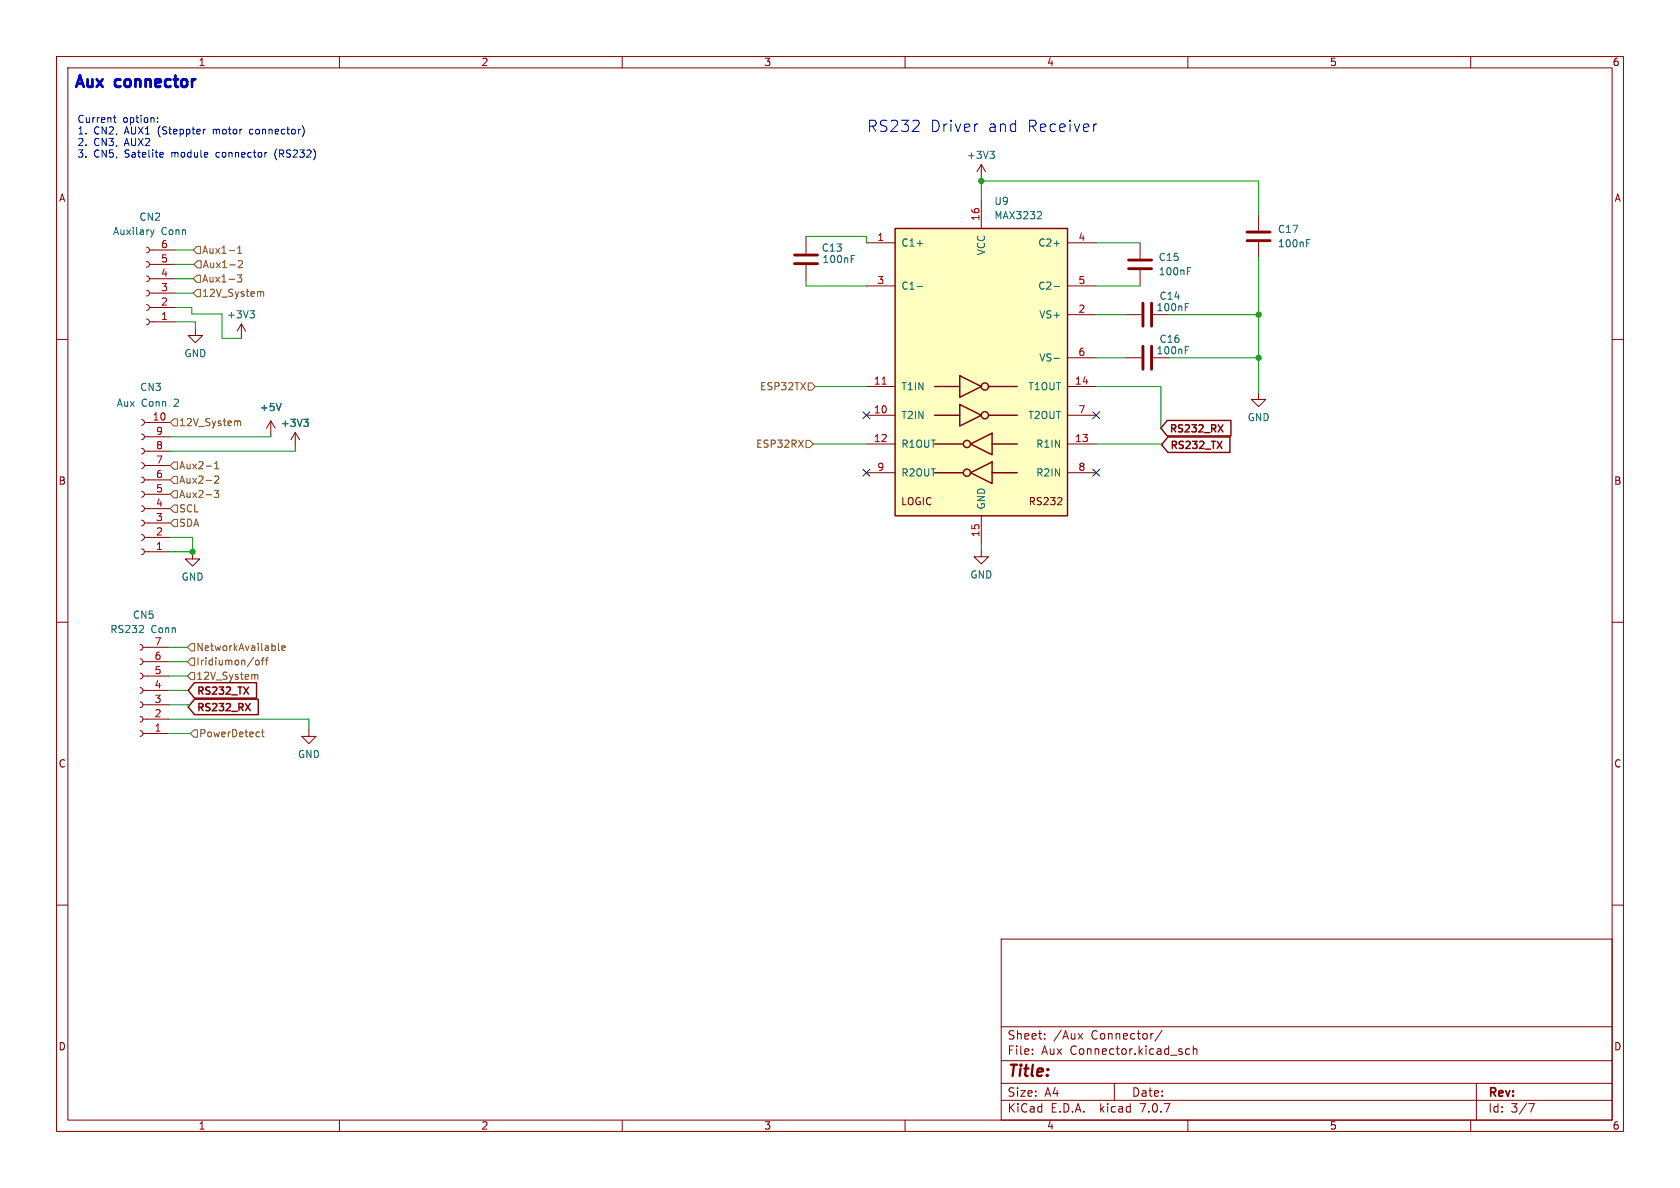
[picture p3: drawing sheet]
<svg xmlns="http://www.w3.org/2000/svg" width="297mm" height="210mm" viewBox="0 0 297 210" stroke-linecap="round" stroke-linejoin="round" font-family="sans-serif">
<g fill="none" stroke="#840000" stroke-width=".18">
<path d="M10 10h277v190h-277zM12 12h273v186h-273zM60 10v2M110 10v2M160 10v2M210 10v2M260 10v2M173.5 29.1v2.5M173.5 35.3v5.1M173.5 29.1l-.8 1.3M173.5 29.1l.7 1.3M222.5 38v2.8"/>
<path d="M10 60h2M25.9 43.7l.4 .1 .1 .4-.1 .4-.4 .1M25.9 46.2l.4 .2 .1 .3-.1 .4-.4 .1M25.9 48.8l.4 .1 .1 .4-.1 .3-.4 .2M25.9 51.3l.4 .2 .1 .3-.1 .4-.4 .1M25.9 53.8l.4 .2 .1 .4-.1 .3-.4 .2M25.9 56.4l.4 .1 .1 .4-.1 .4-.4 .1M26.4 44.2h4.6M26.4 46.7h4.6M26.4 49.3h4.6M26.4 51.8h4.6M26.4 54.4h4.6"/>
<path d="M26.4 56.9h4.6M34.5 58v1.3h1.3l-1.3 1.3-1.2-1.3h1.2M42.7 57.3l-.8 1.2M42.7 57.3v2.5M42.7 57.3l.7 1.2M142.5 42v2.8M142.5 46.9v2.8M153.2 42.9h5M153.2 50.5h5M188.7 42.9h5.1M188.7 55.6h5.1M188.7 50.5h5.1"/>
<path d="M199 55.6h2.8M201.5 42.9v2.8M201.5 47.8v2.7M203.8 55.6h2.8M222.5 42.8v2.8M285 60h2M25 74.2l.4 .1 .1 .4-.1 .3-.4 .2M25 76.7l.4 .2 .1 .3-.1 .4-.4 .1M25 79.2l.4 .2 .1 .4-.1 .3-.4 .2M25.5 74.7h4.6M25.5 77.2h4.6M25.5 79.8h4.6"/>
<path d="M47.9 74.4l-.8 1.3M47.9 74.4v2.6M47.9 74.4l.7 1.3M52.2 76.5l-.8 1.2M52.2 76.5v2.5M52.2 76.5l.8 1.2M153.2 73.4h5M153.2 68.3h5M153.2 78.5h5M188.7 73.4h5.1M188.7 68.3h5.1M188.7 78.5h5.1"/>
<path d="M188.7 63.2h5.1M199 63.2h2.8M203.8 63.2h2.8M222.5 69.3v1.3h1.3l-1.3 1.3-1.3-1.3h1.3M25 81.8l.4 .1 .1 .4-.1 .4-.4 .1M25 84.3l.4 .2 .1 .3-.1 .4-.4 .1M25 86.9l.4 .1 .1 .4-.1 .3-.4 .2M25 89.4l.4 .2 .1 .3-.1 .4-.4 .1M25 91.9l.4 .2 .1 .4-.1 .3-.4 .2M25 94.5l.4 .1 .1 .4-.1 .4-.4 .1M25 97l.4 .2 .1 .3-.1 .4-.4 .1M25.5 82.3h4.6"/>
<path d="M25.5 84.8h4.6M25.5 87.4h4.6M25.5 89.9h4.6M25.5 92.5h4.6M25.5 95h4.6M25.5 97.5h4.6M34 97.5v1.3h1.3l-1.3 1.3-1.2-1.3h1.2M153.2 83.6h5M173.5 97.2v1.2h1.3l-1.3 1.3-1.3-1.3h1.3M173.5 91.2v5.1M186.9 89.2h.8M187.7 88.1v.4"/>
<path d="M188.7 83.6h5.1M10 110h2M24.8 113.9l.3 .2 .2 .3-.2 .4-.3 .1M24.8 116.5l.3 .1 .2 .4-.2 .3-.3 .2M24.8 119l.3 .2 .2 .3-.2 .4-.3 .1M25.3 114.4h4.5M25.3 117h4.5M25.3 119.5h4.5M285 110h2M24.8 121.5l.3 .2 .2 .4-.2 .3-.3 .2M24.8 124.1l.3 .1 .2 .4-.2 .4-.3 .1M24.8 126.6l.3 .2 .2 .3-.2 .4-.3 .1"/>
<path d="M24.8 129.2l.3 .1 .2 .4-.2 .3-.3 .2M25.3 122h4.5M25.3 124.6h4.5M25.3 127.1h4.5M25.3 129.7h4.5M54.6 128.9v1.3h1.3l-1.3 1.2-1.3-1.2h1.3M10 160h2M285 160h2M177 166h108v32h-108zM60 198v2M110 198v2M160 198v2"/>
<path d="M177 194.5h108M177 191.5h108M177 187.5h108M177 181.5h108M182.5 186.3v.1M182.5 185.5v.1M184.7 183.6v.1M184.7 182.8v.1M190.6 182.7l.8 1M191.4 182.7l-.8 1M197 191.5v3M205.5 182.1l-1.3 2"/>
<path d="M210 198v2M210.3 185.5l-.4-.1-.3 .3v.4l.1 .2h.6M211 185.5l.2-.1 .3 .1 .1 .9M211 184.9v1.5M260 198v2M261 191.5v6.5M270.2 195.1h1l-.6 1.5"/>
</g>
<path d="M140.5 46.6h4M140.5 45.1h4M199.5 47.5h4.1M199.5 46h4.1M202.1 53.6v4.1M203.6 53.6v4.1M220.5 42.5h4M220.5 41h4M202.1 61.2v4.1M203.6 61.2v4.1" fill="none" stroke="#840000" stroke-width=".51"/>
<g fill="none" stroke="#006464" stroke-width=".18">
<path d="M175 26.7h.8l-.4 .5M175.5 27.2l.3 .3v.3l-.3 .2M183.9 37.4l.2 .3v.3l-.8 .7h.8M26.6 40.6l.3 .9M26.9 41.5l-.1 .3M27.2 40.6l-.3 .9M44.2 54.9h.8l-.5 .5M44.7 55.4l.3 .3v.3l-.3 .2M150.5 45.8h.4M150.5 45.2h.6M162.1 43h1M162.1 50.6h1"/>
<path d="M186.3 43h1M186.3 50.6h1M209.5 54.3h.5M209.5 53.7h.6M209.9 47.9h.4M209.9 47.3h.6M231 43h.4M231 42.4h.6M49.7 71.3l-.4 1.3M53.7 74.1h.8l-.4 .5M54.3 74.6l.2 .2v.3l-.2 .3M186.3 63.3h1"/>
<path d="M209.5 61.9h.5M209.5 61.3h.6M24.6 111.8h.8M25.3 110.7v.4"/>
</g>
<path d="M158.2 40.4h30.5v50.8h-30.5z" fill="#ffffc2" stroke="#ffffc2" stroke-width=".18"/>
<g fill="none" stroke="#840000" stroke-width=".25">
<path d="M158.2 40.4h30.5v50.8h-30.5zM165.2 73.4h4.5M165.2 68.3h4.5M165.2 78.5h5.1M169.7 71.5l3.8 1.9-3.8 1.9zM169.7 66.4l3.8 1.9-3.8 1.9zM171.6 78.5l3.8-1.9v3.8zM174.8 73.4h5M174.8 68.3h5M175.4 78.5h4.4M206.3 74.3h11.3v2.8h-11.3l-1.1-1.4zM206.5 77.2h10.9v2.8h-10.9l-1.1-1.4z"/>
<path d="M215.4 75.1l.8 1.3M216.2 75.1l-.8 1.3M165.2 83.6h5.1M171.6 83.6l3.8-1.9v3.8zM175.4 83.6h4.4M34.4 120.7h11v2.7h-11l-1.1-1.4zM34.4 123.6h11.3v2.7h-11.3l-1.1-1.3zM43.4 124.4l.8 1.2M44.2 124.4l-.8 1.2"/>
<circle cx="170.9" cy="78.5" r=".63"/>
<circle cx="174.1" cy="73.4" r=".63"/>
<circle cx="174.1" cy="68.3" r=".63"/>
<circle cx="170.9" cy="83.6" r=".63"/>
</g>
<path d="M155.9 67.9h.8" fill="none" stroke="#a90000" stroke-width=".18"/>
<g fill="none" stroke="#725600" stroke-width=".18">
<path d="M34.8 43.6h.6v1.2h-.6l-.6-.6zM34.8 48.6h.6v1.3h-.6l-.6-.6zM34.8 51.2h.6v1.3h-.6l-.6-.7zM34.9 46.1h.7v1.3h-.7l-.6-.7zM42 48.6h.7l-.4 .5 .4 .1v.5l-.2 .2-.5-.2M42 44.8h.7M42 43.9l.4-.4v1.3M42.1 46.2l.5-.2 .3 .4-.8 .9h.8M46.1 51.6h.4l.1 .8M30.7 74h.7v1.3h-.7l-.6-.6zM42.1 74.5h.4v.8M142.5 77.9h.6l.7 .6-.7 .6h-.6z"/>
<path d="M142.9 67.7h.6l.6 .6-.6 .7h-.6zM30.1 87.4l.6-.7h.7v1.3h-.7zM30.1 84.8l.6-.6h.7v1.3h-.7zM30.7 81.7h.7v1.2h-.7l-.6-.6zM30.7 89.3h.7v1.3h-.7l-.6-.7zM30.7 91.8h.7v1.3h-.7l-.6-.6zM37.9 86.7h.8l-.4 .5 .3 .1v.5l-.2 .2-.5-.2M37.9 84.3l.5-.2 .3 .4-.8 .9h.8M37.9 82.9h.8M37.9 82l.4-.4v1.3M33.1 114.4l.7-.6h.6v1.3h-.6zM33.8 116.3h.6v1.3h-.6l-.7-.6z"/>
<path d="M33.8 118.9h.6v1.2h-.6l-.7-.6zM45.1 119.3h.4l.1 .8M45.2 116.8l.2-.1 .4 .1v.5l-.1 .2h-.3l-.2-.1zM46.2 116.7h.5M46.7 116.3l-.3 .2v1M46.9 116.7h.5M47.4 116.3l-.3 .2v1M49.2 113.7v1.1l.2 .2M49.8 114.6l.6-.1v-.3h-.4l-.2 .1 .1 .6h.5M34.3 129h.6v1.3h-.6l-.6-.6zM45.7 129.4l.2 .1M45.9 130.2h-.2"/>
<path d="M46.2 129.4h.5M46.4 129v1.1l.3 .1"/>
</g>
<g fill="none" stroke="#0000c2" stroke-width=".18">
<path d="M20 20.8h.5M20.2 20.4v1.1l.3 .1M27.8 21.5v.1M27.8 20.9v.1M28.4 26.9l.4 .1 .1 .2-.6 .2M28.8 27.7l-.4 .1M36.3 22.8l-.3 .2M44.4 22.8l-.3 .3v.3l.3 .3M47.2 26.9l-.2 .1M48.7 26.7l-.1 .5 .1 .7M53.6 22.5l.2 .6-.2 .8M172.7 21.9h.2"/>
<path d="M193.9 21.9l-.4 .1"/>
</g>
<g fill="none" stroke="#009600" stroke-width=".18">
<path d="M173.5 32h49v6M173.5 31.6v3.7M31 46.7h3.3M31 54.4h2.9v1.1h5.3v4.3h3.5M31 49.3h3.2M31 56.9h3.5v1.1M31 44.2h3.2M31 51.8h3.2M142.5 49.7v.8h10.7M142.5 42v-.2h10.7v1.1M193.8 50.5h7.7M193.8 42.9h7.7"/>
<path d="M193.8 55.6h5.2M206.6 55.6h15.9M222.5 45.6v23.7M47.9 77v.2h-17.8M52.2 79v.8h-22.1M143.8 78.5h9.4M144.1 68.3h9.1M193.8 68.3h11.4v7.4M193.8 63.2h5.2M193.8 78.5h11.6v.1M206.6 63.2h15.9M30.1 95h3.9v2.5h-3.9"/>
<path d="M173.5 96.3v.9M29.8 119.5h3.3M29.8 117h3.3M29.8 114.4h3.3M29.8 127.1h24.8v1.8M29.8 124.6h3.5v.4M29.8 122h3.5M29.8 129.7h3.9"/>
</g>
<path d="M152.6 72.8l1.2 1.2M153.8 72.8l-1.2 1.2M193.2 72.8l1.2 1.2M194.4 72.8l-1.2 1.2M152.6 83l1.2 1.2M153.8 83l-1.2 1.2M193.2 83l1.2 1.2M194.4 83l-1.2 1.2" fill="none" stroke="#000084" stroke-width=".18"/>
<g fill="#009600" stroke="#009600" stroke-width=".18">
<circle cx="222.5" cy="55.6" r=".46"/>
<circle cx="222.5" cy="63.2" r=".46"/>
<circle cx="173.5" cy="32" r=".46"/>
<circle cx="34" cy="97.5" r=".46"/>
</g>
<g font-size="2.8" fill="#0000c2">
<text x="13" y="15.6">Aux</text>
<text x="20.7" y="15.6">connector</text>
<text x="153.2" y="23.5">RS232</text>
<text x="164.4" y="23.5">Driver</text>
<text x="174.6" y="23.5">and</text>
<text x="181.6" y="23.5">Receiver</text>
</g>
<text font-size="2.8" fill="#840000" x="178" y="190.9">Title:</text>
<g font-size="2.1" fill="#840000">
<text x="178" y="184">Sheet:</text>
<text x="186.2" y="184">/Aux</text>
<text x="193" y="184">Connector/</text>
<text x="178" y="186.7">File:</text>
<text x="184.1" y="186.7">Aux</text>
<text x="189.2" y="186.7">Connector.kicad_sch</text>
<text x="178" y="196.9">KiCad</text>
<text x="178" y="194.1">Size:</text>
<text x="184.7" y="194.1">A4</text>
<text x="185.7" y="196.9">E.D.A.</text>
<text x="194.6" y="196.9">kicad</text>
<text x="200" y="194.1">Date:</text>
<text x="201.8" y="196.9">7.0.7</text>
<text x="263" y="194.3">Rev:</text>
<text x="263" y="196.9">Id:</text>
<text x="267.1" y="196.9">3/7</text>
</g>
<g font-size="1.8" fill="#840000">
<text x="35" y="11.9">1</text>
<text x="85" y="11.9">2</text>
<text x="135" y="11.9">3</text>
<text x="185" y="11.9">4</text>
<text x="235" y="11.9">5</text>
<text x="285" y="11.9">6</text>
<text x="10.3" y="35.9">A</text>
<text x="285.3" y="35.9">A</text>
<text x="206.7" y="76.8">RS232_RX</text>
<text x="206.8" y="79.7">RS232_TX</text>
<text x="10.3" y="85.9">B</text>
<text x="159.2" y="89.5">LOGIC</text>
<text x="181.7" y="89.5">RS232</text>
<text x="285.3" y="85.9">B</text>
<text x="34.7" y="123.2">RS232_TX</text>
<text x="34.7" y="126.1">RS232_RX</text>
<text x="10.3" y="135.9">C</text>
<text x="285.3" y="135.9">C</text>
<text x="10.3" y="185.9">D</text>
<text x="285.3" y="185.9">D</text>
<text x="35" y="199.9">1</text>
<text x="85" y="199.9">2</text>
<text x="135" y="199.9">3</text>
<text x="185" y="199.9">4</text>
<text x="235" y="199.9">5</text>
<text x="285" y="199.9">6</text>
</g>
<g font-size="1.8" fill="#0000c2">
<text x="13.6" y="21.8">Current</text>
<text x="13.6" y="23.9">1.</text>
<text x="16.6" y="23.9">CN2,</text>
<text x="21.7" y="21.8">option:</text>
<text x="22.2" y="23.9">AUX1</text>
<text x="28.2" y="23.9">(Steppter</text>
<text x="38.1" y="23.9">motor</text>
<text x="44.8" y="23.9">connector)</text>
<text x="13.6" y="25.9">2.</text>
<text x="13.6" y="27.9">3.</text>
<text x="16.6" y="25.9">CN3,</text>
<text x="16.6" y="27.9">CN5,</text>
<text x="22.2" y="25.9">AUX2</text>
<text x="22.2" y="27.9">Satelite</text>
<text x="30.6" y="27.9">module</text>
<text x="38.7" y="27.9">connector</text>
<text x="49.2" y="27.9">(RS232)</text>
</g>
<g font-size="1.8" fill="#006464">
<text x="170.8" y="28.3">+3V3</text>
<text x="19.9" y="41.8">Auxilary</text>
<text x="24.5" y="39.2">CN2</text>
<text x="28.5" y="41.8">Conn</text>
<text x="175.7" y="36.4">U9</text>
<text x="175.7" y="39">MAX3232</text>
<text x="225.8" y="41.4">C17</text>
<text x="145.2" y="44.7">C13</text>
<text x="145.3" y="46.7">100nF</text>
<text x="159.3" y="43.8">C1+</text>
<text x="174.3" y="45.2" transform="rotate(-90 174.3 45.2)">VCC</text>
<text x="183.5" y="43.8">C2+</text>
<text x="204.7" y="46.3">C15</text>
<text x="225.8" y="43.9">100nF</text>
<text x="159.3" y="51.4">C1-</text>
<text x="183.5" y="51.4">C2-</text>
<text x="204.7" y="48.9">100nF</text>
<text x="204.9" y="53.2">C14</text>
<text x="40" y="56.5">+3V3</text>
<text x="183.6" y="56.5">VS+</text>
<text x="204.4" y="55.2">100nF</text>
<text x="32.5" y="63.3">GND</text>
<text x="183.6" y="64.1">VS-</text>
<text x="204.4" y="62.8">100nF</text>
<text x="204.9" y="60.8">C16</text>
<text x="24.7" y="69.3">CN3</text>
<text x="159.3" y="69.2">T1IN</text>
<text x="181.7" y="69.2">T1OUT</text>
<text x="20.5" y="72.1">Aux</text>
<text x="25" y="72.1">Conn</text>
<text x="30.9" y="72.1">2</text>
<text x="45.8" y="72.9">+5V</text>
<text x="49.6" y="75.7">+3V3</text>
<text x="159.3" y="74.3">T2IN</text>
<text x="181.7" y="74.3">T2OUT</text>
<text x="220.5" y="74.7">GND</text>
<text x="159.3" y="79.3">R1OUT</text>
<text x="183.1" y="79.3">R1IN</text>
<text x="159.3" y="84.4">R2OUT</text>
<text x="183.1" y="84.4">R2IN</text>
<text x="174.3" y="90.2" transform="rotate(-90 174.3 90.2)">GND</text>
<text x="32" y="102.8">GND</text>
<text x="171.4" y="102.5">GND</text>
<text x="19.4" y="112.1">RS232</text>
<text x="23.4" y="109.6">CN5</text>
<text x="26.7" y="112.1">Conn</text>
<text x="52.6" y="134.2">GND</text>
</g>
<g font-size="1.8" fill="#a90000">
<text x="173.2" y="39.2" transform="rotate(-90 173.2 39.2)">16</text>
<text x="28.4" y="46.5">5</text>
<text x="28.4" y="43.9">6</text>
<text x="155" y="42.7">1</text>
<text x="190.6" y="42.7">4</text>
<text x="28.4" y="51.6">3</text>
<text x="28.4" y="49">4</text>
<text x="155" y="50.3">3</text>
<text x="190.6" y="50.3">5</text>
<text x="28.4" y="56.6">1</text>
<text x="28.4" y="54.1">2</text>
<text x="190.6" y="55.4">2</text>
<text x="190.6" y="63">6</text>
<text x="154.4" y="68.1">11</text>
<text x="190" y="68.1">14</text>
<text x="26.9" y="74.4">10</text>
<text x="27.5" y="77">9</text>
<text x="154.4" y="73.2">10</text>
<text x="190.6" y="73.2">7</text>
<text x="27.5" y="82">7</text>
<text x="27.5" y="79.5">8</text>
<text x="154.4" y="78.2">12</text>
<text x="155" y="83.3">9</text>
<text x="190" y="78.2">13</text>
<text x="190.6" y="83.3">8</text>
<text x="27.5" y="89.7">4</text>
<text x="27.5" y="87.1">5</text>
<text x="27.5" y="84.6">6</text>
<text x="27.5" y="94.7">2</text>
<text x="27.5" y="92.2">3</text>
<text x="173.2" y="95" transform="rotate(-90 173.2 95)">15</text>
<text x="27.5" y="97.3">1</text>
<text x="27.2" y="119.3">5</text>
<text x="27.2" y="116.7">6</text>
<text x="27.2" y="114.2">7</text>
<text x="27.2" y="124.3">3</text>
<text x="27.2" y="121.8">4</text>
<text x="27.2" y="129.4">1</text>
<text x="27.2" y="126.9">2</text>
</g>
<g font-size="1.8" fill="#725600">
<text x="35.6" y="45.1">Aux1-1</text>
<text x="35.8" y="47.6">Aux1-2</text>
<text x="35.6" y="50.1">Aux1-3</text>
<text x="35.6" y="52.7">12V_System</text>
<text x="134.3" y="69.2">ESP32TX</text>
<text x="31.6" y="75.5">12V_System</text>
<text x="31.6" y="83.2">Aux2-1</text>
<text x="133.6" y="79.3">ESP32RX</text>
<text x="31.6" y="88.2">Aux2-3</text>
<text x="31.6" y="85.7">Aux2-2</text>
<text x="31.6" y="90.8">SCL</text>
<text x="31.6" y="93.3">SDA</text>
<text x="34.6" y="117.8">Iridiumon/off</text>
<text x="34.6" y="115.3">NetworkAvailable</text>
<text x="34.6" y="120.4">12V_System</text>
<text x="35.1" y="130.5">PowerDetect</text>
</g>
</svg>
